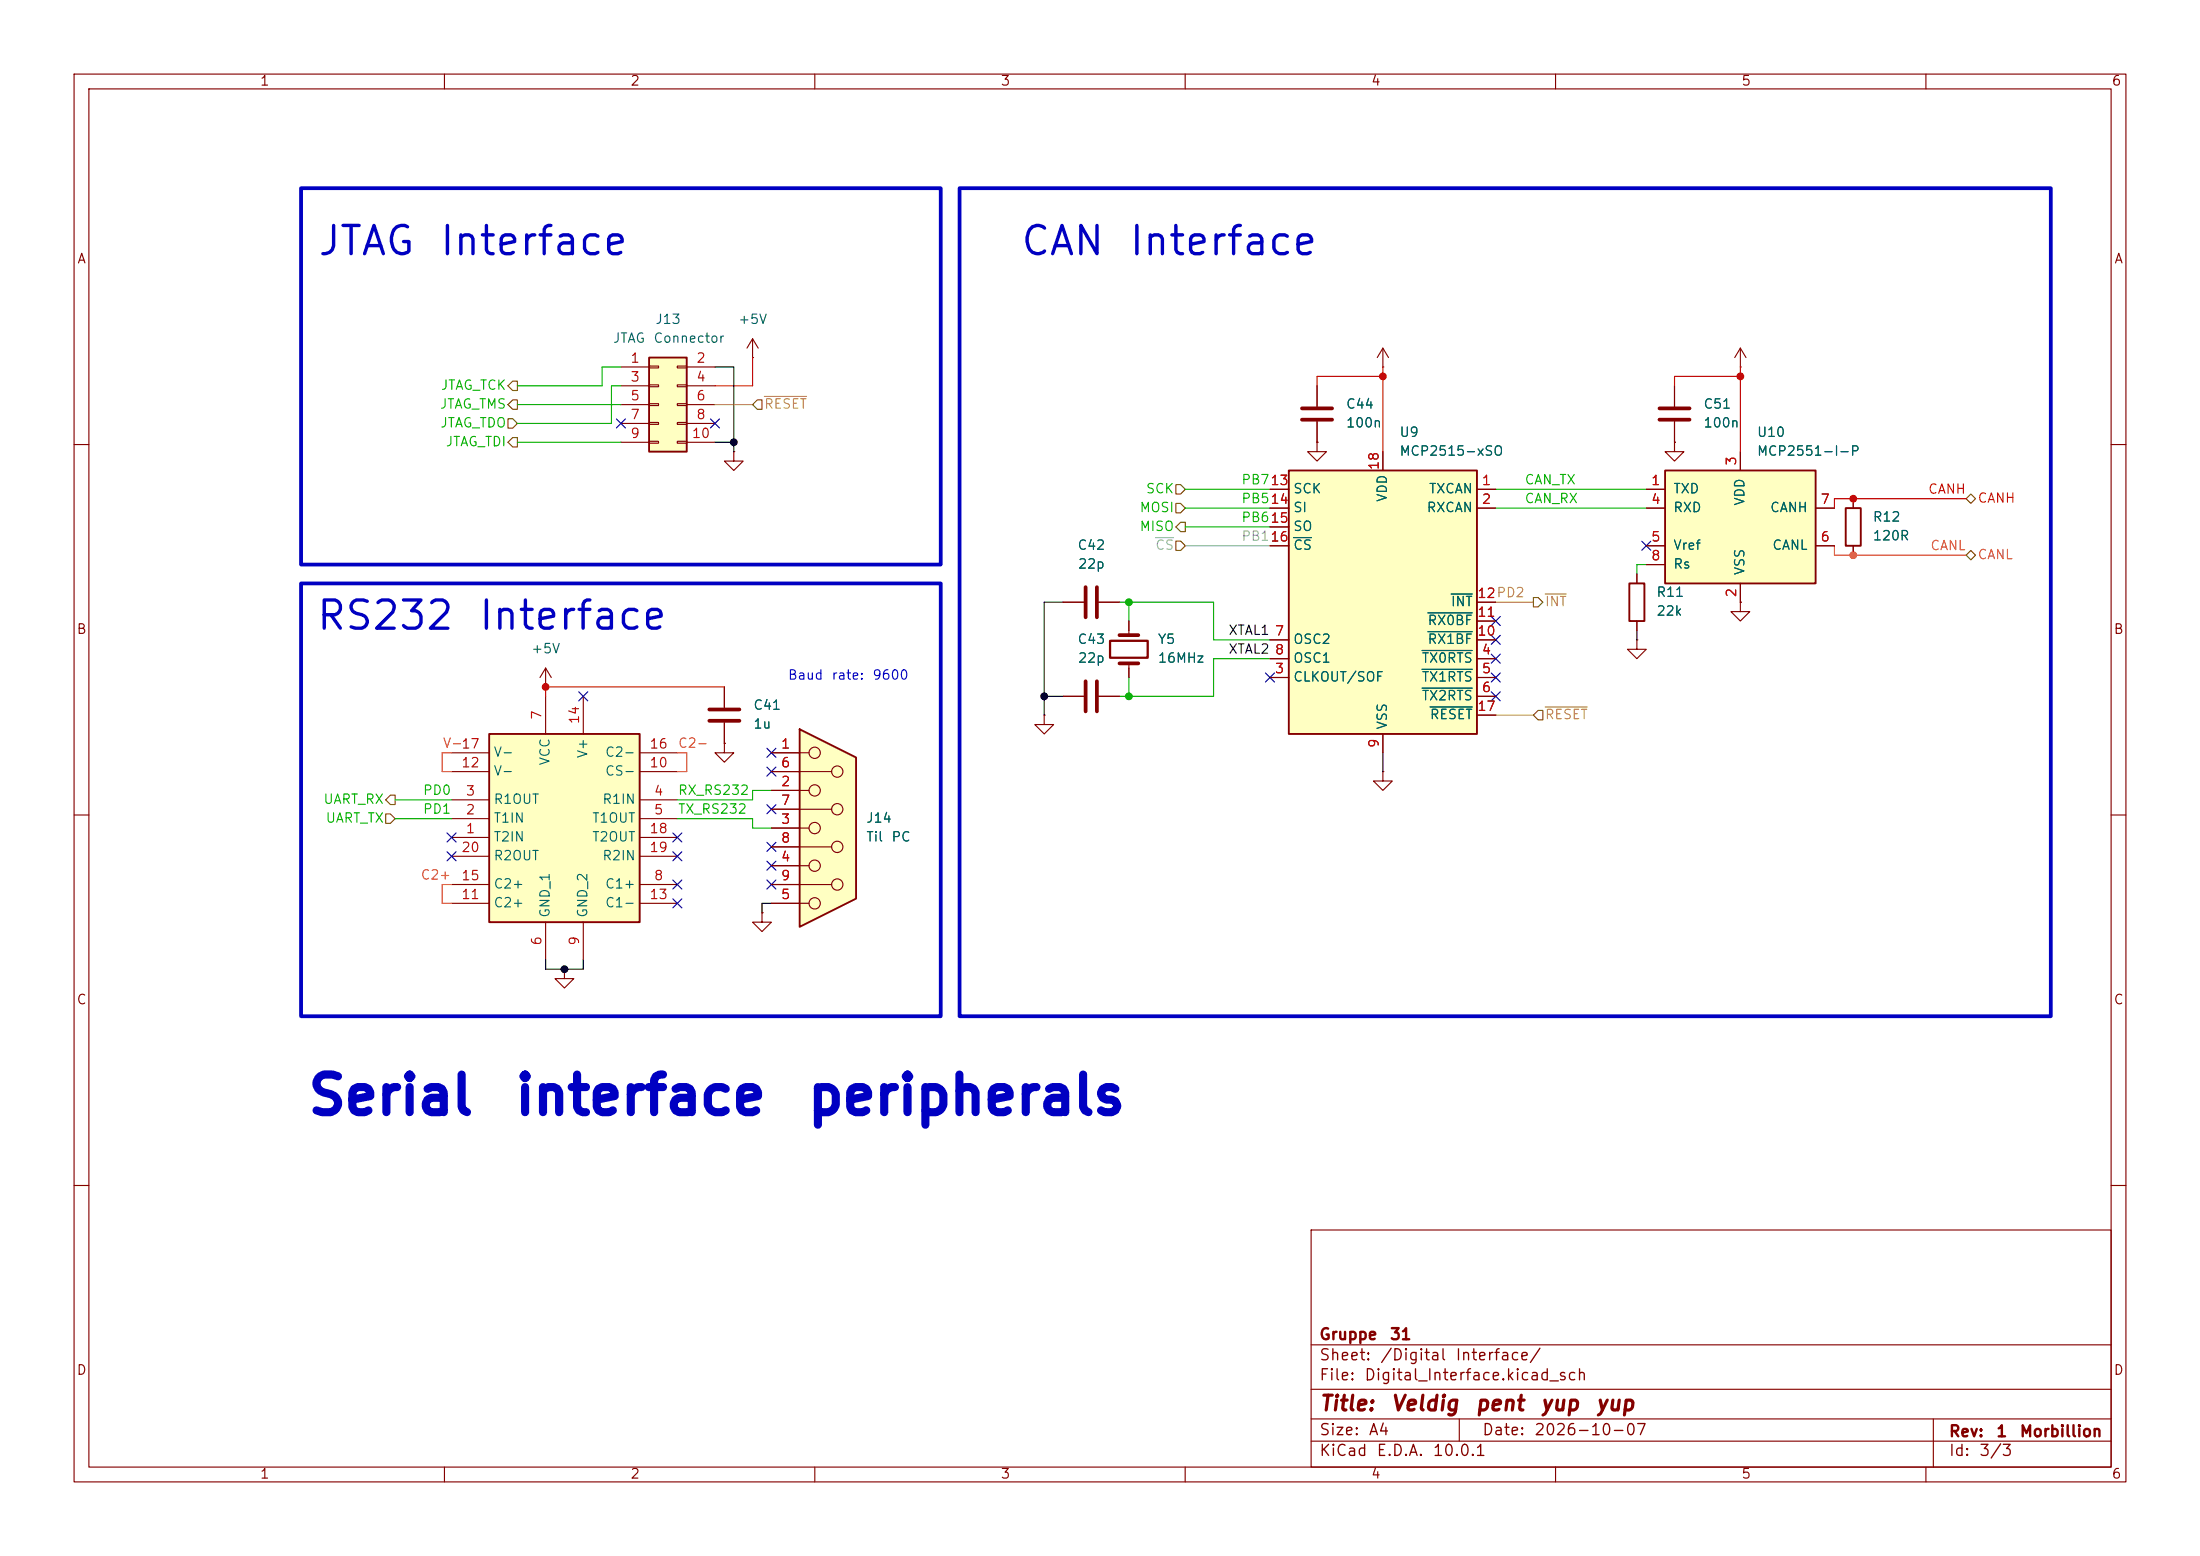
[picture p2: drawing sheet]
<svg xmlns="http://www.w3.org/2000/svg" width="297mm" height="210mm" viewBox="0 0 297 210" stroke-linecap="round" stroke-linejoin="round" font-family="sans-serif">
<g fill="none" stroke="#840000" stroke-width=".15">
<path d="M10 10h277v190h-277zM12 12h273v186h-273zM60 10v2M110 10v2M160 10v2M210 10v2M260 10v2M101.6 48.3h.1M101.6 45.7l-.8 1.3M101.6 45.7l.8 1.3M101.6 45.7v2.6M226.1 52.1v2.8"/>
<path d="M226.1 56.9v2.8M10 60h2M221 77.5v1.2M250.2 67.3v1.3M250.2 73.7v1.2M285 60h2M97.8 92.7v2.8M97.8 97.5v2.8M143.5 94h2.8M148.3 94h2.8M221 86.4v1.2h1.2l-1.2 1.3-1.3-1.3h1.3M221 86.4h.1"/>
<path d="M221 83.8v1.3M10 110h2M97.8 100.3v1.3h1.3l-1.3 1.3-1.3-1.3h1.3M97.8 100.3h.1M285 110h2M76.2 130.8v1.3h1.3l-1.3 1.3-1.3-1.3h1.3M76.2 130.8h.1M102.9 123.2v1.3h1.2l-1.2 1.2-1.3-1.2h1.3M102.9 123.2h.1M10 160h2M177 166h108v32h-108zM285 160h2"/>
<path d="M60 198v2M110 198v2M160 198v2M177 194.5h108M177 191.5h108M177 187.5h108M177 181.5h108M197 191.5v3M210 198v2M260 198v2M261 191.5v6.5"/>
</g>
<path d="M224 55.1h4.1M224 56.6h4.1M95.8 97.3h4M95.8 95.8h4M146.6 91.9v4.1M148.1 91.9v4.1" fill="none" stroke="#840000" stroke-width=".51"/>
<path d="M220 78.7h2v5.1h-2zM249.2 68.6h2v5.1h-2z" fill="none" stroke="#840000" stroke-width=".25"/>
<path d="M87.6 48.3h5.1v12.7h-5.1z" fill="#ffffc2"/>
<path d="M87.6 48.3h5.1v12.7h-5.1z" fill="none" stroke="#840000" stroke-width=".25"/>
<g fill="none" stroke="#840000" stroke-width=".15">
<path d="M83.8 49.5h3.8M83.8 52.1h3.8M83.8 54.6h3.8M83.8 57.2h3.8M83.8 59.7h3.8M87.6 49.4h1.3v.3h-1.3zM87.6 51.9h1.3v.3h-1.3zM87.6 54.5h1.3v.2h-1.3zM87.6 57h1.3v.3h-1.3zM87.6 59.6h1.3v.2h-1.3zM91.4 49.4h1.3v.3h-1.3zM91.4 51.9h1.3v.3h-1.3z"/>
<path d="M91.4 54.5h1.3v.2h-1.3zM91.4 57h1.3v.3h-1.3zM91.4 59.6h1.3v.2h-1.3zM92.7 49.5h3.8M92.7 52.1h3.8M92.7 54.6h3.8M92.7 57.2h3.8M92.7 59.7h3.8M177.8 59.7v1.3h1.3l-1.3 1.2-1.3-1.2h1.3M177.8 59.7h.1M73.7 92.7h.1M73.7 90.2l-.8 1.2"/>
<path d="M73.7 90.2l.7 1.2M73.7 90.2v2.5M143.5 81.3h2.8M148.3 81.3h2.8M152.4 83.8v1.9M152.4 89.5v1.9M186.7 104.1v1.3h1.3l-1.3 1.3-1.3-1.3h1.3M186.7 104.1h.1"/>
</g>
<path d="M146.6 79.2v4.1M148.1 79.2v4.1M151.1 85.7h2.6M151.1 89.5h2.6" fill="none" stroke="#840000" stroke-width=".51"/>
<path d="M149.9 86.5h5v2.3h-5z" fill="none" stroke="#840000" stroke-width=".3"/>
<path d="M66 99.1h20.4v25.4h-20.4z" fill="#ffffc2"/>
<path d="M66 99.1h20.4v25.4h-20.4z" fill="none" stroke="#840000" stroke-width=".25"/>
<g fill="none" stroke="#840000" stroke-width=".15">
<path d="M177.8 52.1v2.8M177.8 56.9v2.8M99.1 61v1.2h1.2l-1.2 1.3-1.3-1.3h1.3M99.1 61h.1M73.7 94v5.1M78.7 94v5.1M61 113h5M61 110.5h5M61 108h5M61 119.4h5M61 104.1h5M61 101.6h5"/>
<path d="M61 115.6h5M86.4 113h5M86.4 110.5h5M86.4 108h5M86.4 119.4h5M86.4 104.1h5M86.4 101.6h5M86.4 115.6h5M61 121.9h5M73.7 124.5v5M78.7 124.5v5M86.4 121.9h5"/>
</g>
<path d="M175.8 55.1h4M175.8 56.6h4" fill="none" stroke="#840000" stroke-width=".51"/>
<path d="M174 63.5h25.4v35.6h-25.4z" fill="#ffffc2"/>
<path d="M174 63.5h25.4v35.6h-25.4z" fill="none" stroke="#840000" stroke-width=".25"/>
<g fill="none" stroke="#840000" stroke-width=".15">
<path d="M171.4 66h2.6M171.4 68.6h2.6M171.4 71.1h2.6M171.4 73.7h2.6M186.7 61v2.5M199.4 66h2.5M199.4 68.6h2.5M141 96.5v1.3h1.2l-1.2 1.3-1.3-1.3h1.3M141 96.5h.1M171.4 91.4h2.6M171.4 88.9h2.6M171.4 86.4h2.6"/>
<path d="M186.7 99.1v2.5M199.4 91.4h2.5M199.4 88.9h2.5M199.4 94h2.5M199.4 86.4h2.5M199.4 83.8h2.5M199.4 81.3h2.5M199.4 96.5h2.5"/>
</g>
<path d="M174.6 72.6h2.5M192 87.8h6.8M192 90.3h6.8M192 92.9h6.8M192.8 85.3h6M192.8 82.7h6M193.1 95.4h5.7M195.9 80.2h2.9" fill="none" stroke="#006464" stroke-width=".15"/>
<path d="M107.9 98.4l7.7 3.8v19.1l-7.7 3.8z" fill="#ffffc2"/>
<path d="M107.9 98.4l7.7 3.8v19.1l-7.7 3.8z" fill="none" stroke="#840000" stroke-width=".25"/>
<g fill="none" stroke="#840000" stroke-width=".15">
<path d="M234.9 81.3v1.3h1.3l-1.3 1.2-1.2-1.2h1.2M234.9 81.3h.1M104.1 101.6h5.1M104.1 104.1h8.2M104.1 106.7h5.1M104.1 109.2h8.2M104.1 111.8h5.1M104.1 114.3h8.2M104.1 116.8h5.1M104.1 119.4h8.2M104.1 121.9h5.1"/>
<circle cx="110" cy="111.8" r=".76"/>
<circle cx="110" cy="101.6" r=".76"/>
<circle cx="110" cy="116.8" r=".76"/>
<circle cx="110" cy="106.7" r=".76"/>
<circle cx="113" cy="109.2" r=".76"/>
<circle cx="113" cy="119.4" r=".76"/>
<circle cx="113" cy="114.3" r=".76"/>
<circle cx="113" cy="104.1" r=".76"/>
<circle cx="110" cy="121.9" r=".76"/>
</g>
<path d="M224.8 63.5h20.3v15.2h-20.3z" fill="#ffffc2"/>
<path d="M224.8 63.5h20.3v15.2h-20.3z" fill="none" stroke="#840000" stroke-width=".25"/>
<g fill="none" stroke="#840000" stroke-width=".15">
<path d="M177.8 59.7h.1M177.8 52.1v2.8M177.8 56.9v2.8M186.7 49.5h.1M186.7 47l-.8 1.3M186.7 47l.8 1.3M186.7 47v2.5M226.1 59.7v1.3h1.2l-1.2 1.2-1.3-1.2h1.3M226.1 59.7h.1M226.1 52.1v2.8M226.1 56.9v2.8M234.9 49.5h.1"/>
<path d="M234.9 47v2.5M234.9 47l-.7 1.3M234.9 47l.8 1.3M171.4 66h2.6M171.4 68.6h2.6M171.4 73.7h2.6M171.4 71.1h2.6M186.7 61v2.5M199.4 66h2.5M199.4 68.6h2.5M221 77.5v1.2M222.2 66h2.6"/>
<path d="M222.2 68.6h2.6M222.2 73.7h2.6M222.2 76.2h2.6M234.9 61v2.5M234.9 78.7v2.6M245.1 68.6h2.5M245.1 73.7h2.5M250.2 67.3v1.3M250.2 73.7v1.2M97.8 92.7v2.8M97.8 97.5v2.8M143.5 94h2.8"/>
<path d="M143.5 81.3h2.8M148.3 94h2.8M148.3 81.3h2.8M152.4 83.8v1.3M152.4 90.2v1.2M171.4 91.4h2.6M171.4 88.9h2.6M171.4 86.4h2.6M186.7 99.1v2.5M199.4 91.4h2.5M199.4 88.9h2.5M199.4 94h2.5"/>
<path d="M199.4 86.4h2.5M199.4 83.8h2.5M199.4 81.3h2.5M199.4 96.5h2.5M221 83.8v1.3M234.9 81.3h.1M97.8 100.3h.1M104.1 101.6h3.8M104.1 106.7h3.8M104.1 111.8h3.8M104.1 116.8h3.8M104.1 104.1h3.8"/>
<path d="M104.1 109.2h3.8M104.1 114.3h3.8M104.1 119.4h3.8M102.9 123.2h.1M104.1 121.9h3.8"/>
</g>
<g fill="none" stroke="#725600" stroke-width=".15">
<path d="M68.6 56.5h.6l.6 .7-.6 .6h-.6zM69.2 51.4h.6v1.3h-.6l-.6-.6zM69.2 54h.6v1.2h-.6l-.6-.6zM69.2 59.1h.6v1.2h-.6l-.6-.6zM102.2 54h.7v1.2h-.7l-.6-.6zM158.7 67.9h.7l.6 .7-.6 .6h-.7zM158.7 65.4h.7l.6 .6-.6 .7h-.7zM158.7 73h.7l.6 .7-.6 .6h-.7zM159.4 70.5h.6v1.3h-.6l-.7-.7zM265.4 67.3l.7-.6 .6 .6-.6 .6zM265.4 74.9l.7-.6 .6 .6-.6 .7zM207 96.5l.6-.6h.7v1.3h-.7z"/>
<path d="M207 80.6h.6l.7 .7-.7 .6h-.6zM52.1 109.9h.6l.6 .6-.6 .6h-.6zM52.7 107.3h.6v1.3h-.6l-.6-.6z"/>
</g>
<path d="M96.5 54.6h5.1M103.2 53.5h5.7M201.9 81.3h5.1M201.9 96.5h5.1M208.6 95.4h5.7M208.6 80.2h2.8" fill="none" stroke="#c3c300" stroke-width=".15"/>
<path d="M156 72.6h2.4M160 73.7h11.4" fill="none" stroke="#9a9a9a" stroke-width=".15"/>
<path d="M96.5 49.5h2.6v11.5M96.5 59.7h2.6M141 94h2.5M143.5 81.3h-2.5v15.2M221 85.1v1.3M186.7 101.6v2.5M73.7 129.5v1.3h5v-1.3M104.1 121.9h-1.2v1.3" fill="none" stroke="#000" stroke-width=".15"/>
<g fill="none" stroke="#00b200" stroke-width=".15">
<path d="M69.8 54.6h14M69.8 59.7h14M83.8 52.1h-1.3v5.1h-12.7M83.8 49.5h-2.5v2.6h-11.5M160 66h11.4M160 68.6h11.4M160 71.1h11.4M201.9 66h20.3M201.9 68.6h20.3M53.3 108h7.7M53.3 110.5h7.7M91.4 110.5h10.2v1.3h2.5"/>
<path d="M104.1 106.7h-2.5v1.3h-10.2"/>
</g>
<path d="M247.6 73.7v1.2h17.8M61 101.6h-1.3v2.5h1.3M61 119.4h-1.3v2.5h1.3M91.4 101.6h1.3v2.5h-1.3" fill="none" stroke="#ff5700" stroke-width=".15"/>
<path d="M101.6 48.3v3.8h-5.1M186.7 50.8h-8.9v1.3M186.7 49.5v11.5M234.9 50.8h-8.8v1.3M234.9 49.5v11.5M265.4 67.3h-17.8v1.3M97.8 92.7h-24.1v1.3" fill="none" stroke="#f00" stroke-width=".15"/>
<path d="M222.2 76.2h-1.2v1.3M151.1 81.3h12.7v5.1h7.6M152.4 81.3v2.5M152.4 91.4v2.6M171.4 88.9h-7.6v5.1h-12.7" fill="none" stroke="#009600" stroke-width=".15"/>
<g fill="none" stroke="#000084" stroke-width=".15">
<path d="M83.2 56.5l1.2 1.3M84.4 56.5l-1.2 1.3M95.9 56.5l1.2 1.3M97.1 56.5l-1.2 1.3M221.6 73.1l1.3 1.2M222.9 73.1l-1.3 1.2M78.1 93.4l1.2 1.2M79.3 93.4l-1.2 1.2M170.8 90.8l1.3 1.2M172.1 90.8l-1.3 1.2M201.3 90.8l1.2 1.2M201.3 83.2l1.2 1.2"/>
<path d="M201.3 88.3l1.2 1.2M201.3 85.8l1.2 1.2M201.3 93.4l1.2 1.2M202.5 90.8l-1.2 1.2M202.5 83.2l-1.2 1.2M202.5 88.3l-1.2 1.2M202.5 85.8l-1.2 1.2M202.5 93.4l-1.2 1.2M60.4 112.4l1.2 1.2M60.4 115l1.2 1.2M61.6 112.4l-1.2 1.2M61.6 115l-1.2 1.2"/>
<path d="M90.8 115l1.2 1.2M90.8 112.4l1.2 1.2M90.8 118.8l1.2 1.2M92 115l-1.2 1.2M92 112.4l-1.2 1.2M92 118.8l-1.2 1.2M103.5 113.7l1.2 1.2M103.5 118.8l1.2 1.2M103.5 108.6l1.2 1.2M103.5 103.5l1.2 1.2M103.5 116.2l1.2 1.2M103.5 101l1.2 1.2"/>
<path d="M104.7 108.6l-1.2 1.2M104.7 113.7l-1.2 1.2M104.7 118.8l-1.2 1.2M104.7 103.5l-1.2 1.2M104.7 116.2l-1.2 1.2M104.7 101l-1.2 1.2M90.8 121.3l1.2 1.2M92 121.3l-1.2 1.2"/>
</g>
<path d="M40.6 25.4h86.4v50.8h-86.4zM129.5 25.4h147.4v111.8h-147.4zM40.6 78.7h86.4v58.5h-86.4z" fill="none" stroke="#0000c2" stroke-width=".51"/>
<path d="M174.6 72.6h2.5M192 87.8h6.8M192 90.3h6.8M192 92.9h6.8M192.8 85.3h6M192.8 82.7h6M193.1 95.4h5.7M195.9 80.2h2.9" fill="none" stroke="#006464" stroke-width=".15"/>
<g fill="#f00" stroke="#f00" stroke-width=".14">
<circle cx="186.7" cy="50.8" r=".46"/>
<circle cx="73.7" cy="92.7" r=".46"/>
<circle cx="250.2" cy="67.3" r=".46"/>
<circle cx="234.9" cy="50.8" r=".46"/>
</g>
<g fill="#000" stroke="#000" stroke-width=".14">
<circle cx="99.1" cy="59.7" r=".46"/>
<circle cx="141" cy="94" r=".46"/>
<circle cx="76.2" cy="130.8" r=".46"/>
</g>
<circle cx="250.2" cy="74.9" r=".46" fill="#ff5700" stroke="#ff5700" stroke-width=".14"/>
<g fill="#009600" stroke="#009600" stroke-width=".14">
<circle cx="152.4" cy="81.3" r=".46"/>
<circle cx="152.4" cy="94" r=".46"/>
</g>
<g font-size="5.1" fill="#0000c2">
<text x="41.3" y="151.6">Serial</text>
<text x="69.2" y="151.6">interface</text>
<text x="108.7" y="151.6">peripherals</text>
</g>
<g font-size="3.8" fill="#0000c2">
<text x="42.7" y="35.4">JTAG</text>
<text x="59.1" y="35.4">Interface</text>
<text x="137.6" y="35.4">CAN</text>
<text x="152.2" y="35.4">Interface</text>
<text x="42.5" y="85.9">RS232</text>
<text x="64.4" y="85.9">Interface</text>
</g>
<g font-size="2" fill="#840000">
<text x="178" y="190.9">Title:</text>
<text x="187.7" y="190.9">Veldig</text>
<text x="199" y="190.9">pent</text>
<text x="207.8" y="190.9">yup</text>
<text x="215.3" y="190.9">yup</text>
</g>
<g font-size="1.5" fill="#840000">
<text x="178" y="184">Sheet:</text>
<text x="178" y="181.2">Gruppe</text>
<text x="186.2" y="184">/Digital</text>
<text x="187.5" y="181.2">31</text>
<text x="196.4" y="184">Interface/</text>
<text x="178" y="186.7">File:</text>
<text x="184.1" y="186.7">Digital_Interface.kicad_sch</text>
<text x="178" y="196.9">KiCad</text>
<text x="178" y="194.1">Size:</text>
<text x="184.7" y="194.1">A4</text>
<text x="185.7" y="196.9">E.D.A.</text>
<text x="193.3" y="196.9">10.0.1</text>
<text x="200" y="194.1">Date:</text>
<text x="207" y="194.1">2026-10-07</text>
<text x="263" y="194.3">Rev:</text>
<text x="263" y="196.9">Id:</text>
<text x="267.1" y="196.9">3/3</text>
<text x="269.4" y="194.3">1</text>
<text x="272.6" y="194.3">Morbillion</text>
</g>
<g font-size="1.3" fill="#840000">
<text x="35" y="11.9">1</text>
<text x="85" y="11.9">2</text>
<text x="135" y="11.9">3</text>
<text x="185" y="11.9">4</text>
<text x="235" y="11.9">5</text>
<text x="285" y="11.9">6</text>
<text x="10.3" y="35.9">A</text>
<text x="285.3" y="35.9">A</text>
<text x="10.3" y="85.9">B</text>
<text x="285.3" y="85.9">B</text>
<text x="10.3" y="135.9">C</text>
<text x="285.3" y="135.9">C</text>
<text x="10.3" y="185.9">D</text>
<text x="285.3" y="185.9">D</text>
<text x="35" y="199.9">1</text>
<text x="85" y="199.9">2</text>
<text x="135" y="199.9">3</text>
<text x="185" y="199.9">4</text>
<text x="235" y="199.9">5</text>
<text x="285" y="199.9">6</text>
</g>
<g font-size="1.3" fill="#006464">
<text x="82.7" y="46.6">JTAG</text>
<text x="88.1" y="46.6">Connector</text>
<text x="88.4" y="44">J13</text>
<text x="99.6" y="44">+5V</text>
<text x="181.6" y="58">100n</text>
<text x="181.6" y="55.5">C44</text>
<text x="188.8" y="59.3">U9</text>
<text x="229.9" y="58">100n</text>
<text x="229.9" y="55.5">C51</text>
<text x="237.1" y="59.3">U10</text>
<text x="188.8" y="61.8">MCP2515-xSO</text>
<text x="237.1" y="61.8">MCP2551-I-P</text>
<text x="174.5" y="66.9">SCK</text>
<text x="174.5" y="69.4">SI</text>
<text x="174.5" y="72">SO</text>
<text x="187.6" y="67.8" transform="rotate(-90 187.6 67.8)">VDD</text>
<text x="192.5" y="69.4">RXCAN</text>
<text x="192.8" y="66.9">TXCAN</text>
<text x="225.8" y="66.9">TXD</text>
<text x="225.8" y="69.4">RXD</text>
<text x="235.8" y="68.3" transform="rotate(-90 235.8 68.3)">VDD</text>
<text x="238.9" y="69.4">CANH</text>
<text x="252.7" y="70.7">R12</text>
<text x="145.4" y="74.5">C42</text>
<text x="145.4" y="77.1">22p</text>
<text x="174.5" y="74.5">CS</text>
<text x="225.8" y="74.5">Vref</text>
<text x="225.8" y="77.1">Rs</text>
<text x="235.8" y="77.7" transform="rotate(-90 235.8 77.7)">VSS</text>
<text x="239.2" y="74.5">CANL</text>
<text x="252.7" y="73.3">120R</text>
<text x="195.8" y="82.1">INT</text>
<text x="223.5" y="83.4">22k</text>
<text x="223.5" y="80.9">R11</text>
<text x="71.6" y="88.5">+5V</text>
<text x="145.4" y="87.2">C43</text>
<text x="145.4" y="89.8">22p</text>
<text x="156.2" y="87.2">Y5</text>
<text x="156.2" y="89.8">16MHz</text>
<text x="174.5" y="87.2">OSC2</text>
<text x="174.5" y="89.8">OSC1</text>
<text x="191.8" y="89.8">TX0RTS</text>
<text x="192.6" y="87.2">RX1BF</text>
<text x="192.6" y="84.7">RX0BF</text>
<text x="174.5" y="92.3">CLKOUT/SOF</text>
<text x="191.8" y="92.3">TX1RTS</text>
<text x="191.8" y="94.8">TX2RTS</text>
<text x="101.6" y="98.7">1u</text>
<text x="101.6" y="96.1">C41</text>
<text x="187.6" y="98.6" transform="rotate(-90 187.6 98.6)">VSS</text>
<text x="192.9" y="97.4">RESET</text>
<text x="66.5" y="105">V-</text>
<text x="66.5" y="102.5">V-</text>
<text x="74.5" y="103.4" transform="rotate(-90 74.5 103.4)">VCC</text>
<text x="79.6" y="102.4" transform="rotate(-90 79.6 102.4)">V+</text>
<text x="81.6" y="105">CS-</text>
<text x="81.6" y="102.5">C2-</text>
<text x="66.5" y="113.9">T2IN</text>
<text x="66.5" y="111.4">T1IN</text>
<text x="66.5" y="108.8">R1OUT</text>
<text x="79.8" y="111.4">T1OUT</text>
<text x="79.8" y="113.9">T2OUT</text>
<text x="81.2" y="108.8">R1IN</text>
<text x="116.8" y="111.4">J14</text>
<text x="116.8" y="113.9">Til</text>
<text x="120.3" y="113.9">PC</text>
<text x="66.5" y="116.4">R2OUT</text>
<text x="81.2" y="116.4">R2IN</text>
<text x="66.5" y="122.8">C2+</text>
<text x="66.5" y="120.2">C2+</text>
<text x="74.5" y="124" transform="rotate(-90 74.5 124)">GND_1</text>
<text x="79.6" y="124" transform="rotate(-90 79.6 124)">GND_2</text>
<text x="81.6" y="120.2">C1+</text>
<text x="81.6" y="122.8">C1-</text>
</g>
<g font-size="1.3" fill="#00b200">
<text x="59.4" y="52.9">JTAG_TCK</text>
<text x="59.3" y="55.5">JTAG_TMS</text>
<text x="59.4" y="58">JTAG_TDO</text>
<text x="60.1" y="60.6">JTAG_TDI</text>
<text x="167.5" y="65.7">PB713</text>
<text x="205.7" y="65.7">CAN_TX</text>
<text x="153.8" y="72">MISO</text>
<text x="153.8" y="69.4">MOSI</text>
<text x="154.6" y="66.9">SCK</text>
<text x="167.5" y="70.8">PB615</text>
<text x="167.5" y="68.2">PB514</text>
<text x="205.7" y="68.2">CAN_RX</text>
<text x="57" y="107.6">PD0</text>
<text x="91.4" y="107.6">RX_RS232</text>
<text x="43.6" y="108.8">UART_RX</text>
<text x="43.9" y="111.4">UART_TX</text>
<text x="57" y="110.1">PD1</text>
<text x="91.4" y="110.1">TX_RS232</text>
</g>
<g font-size="1.3" fill="#a90000">
<text x="85" y="49.3">1</text>
<text x="85" y="51.8">3</text>
<text x="93.9" y="49.3">2</text>
<text x="93.9" y="51.8">4</text>
<text x="85" y="54.4">5</text>
<text x="85" y="56.9">7</text>
<text x="85" y="59.4">9</text>
<text x="93.3" y="59.4">10</text>
<text x="93.9" y="54.4">6</text>
<text x="93.9" y="56.9">8</text>
<text x="171.4" y="65.8">13</text>
<text x="186.4" y="63.5" transform="rotate(-90 186.4 63.5)">18</text>
<text x="200" y="65.8">1</text>
<text x="222.8" y="65.8">1</text>
<text x="234.7" y="62.9" transform="rotate(-90 234.7 62.9)">3</text>
<text x="171.4" y="68.3">14</text>
<text x="171.4" y="70.9">15</text>
<text x="200" y="68.3">2</text>
<text x="222.8" y="68.3">4</text>
<text x="245.7" y="68.3">7</text>
<text x="171.4" y="73.4">16</text>
<text x="222.8" y="73.4">5</text>
<text x="222.8" y="75.9">8</text>
<text x="245.7" y="73.4">6</text>
<text x="199.3" y="83.6">11</text>
<text x="199.3" y="81">12PD2</text>
<text x="199.3" y="81">12</text>
<text x="234.7" y="80.7" transform="rotate(-90 234.7 80.7)">2</text>
<text x="172" y="86.1">7</text>
<text x="172" y="88.6">8</text>
<text x="199.3" y="86.1">10</text>
<text x="200" y="88.6">4</text>
<text x="172" y="91.2">3</text>
<text x="200" y="91.2">5</text>
<text x="200" y="93.7">6</text>
<text x="73.4" y="97.2" transform="rotate(-90 73.4 97.2)">7</text>
<text x="78.5" y="97.8" transform="rotate(-90 78.5 97.8)">14</text>
<text x="87.6" y="101.3">16</text>
<text x="105.3" y="101.3">1</text>
<text x="186.4" y="101" transform="rotate(-90 186.4 101)">9</text>
<text x="199.3" y="96.3">17</text>
<text x="62.2" y="103.9">12</text>
<text x="62.8" y="107.7">3</text>
<text x="87.6" y="103.9">10</text>
<text x="88.2" y="107.7">4</text>
<text x="105.3" y="106.4">2</text>
<text x="105.3" y="103.9">6</text>
<text x="62.8" y="112.8">1</text>
<text x="62.8" y="110.2">2</text>
<text x="87.6" y="112.8">18</text>
<text x="88.2" y="110.2">5</text>
<text x="105.3" y="111.5">3</text>
<text x="105.3" y="109">7</text>
<text x="62.2" y="119.1">15</text>
<text x="62.2" y="115.3">20</text>
<text x="87.6" y="115.3">19</text>
<text x="88.2" y="119.1">8</text>
<text x="105.3" y="116.6">4</text>
<text x="105.3" y="114">8</text>
<text x="105.3" y="119.1">9</text>
<text x="62.2" y="121.7">11</text>
<text x="87.6" y="121.7">13</text>
<text x="105.3" y="121.7">5</text>
<text x="73.4" y="127.7" transform="rotate(-90 73.4 127.7)">6</text>
<text x="78.5" y="127.7" transform="rotate(-90 78.5 127.7)">9</text>
</g>
<g font-size="1.3" fill="#c3c300">
<text x="103.1" y="55.5">RESET</text>
<text x="208.5" y="82.1">INT</text>
<text x="208.5" y="97.4">RESET</text>
</g>
<g font-size="1.3" fill="#f00">
<text x="260.2" y="67">CANH</text>
<text x="266.9" y="68.2">CANH</text>
</g>
<g font-size="1.3" fill="#9a9a9a">
<text x="155.9" y="74.5">CS</text>
<text x="167.5" y="73.3">PB116</text>
</g>
<g font-size="1.3" fill="#ff5700">
<text x="260.5" y="74.6">CANL</text>
<text x="266.9" y="75.8">CANL</text>
<text x="59.7" y="101.3">V-17</text>
<text x="91.4" y="101.3">C2-</text>
<text x="56.7" y="119">C2+</text>
</g>
<g font-size="1.3" fill="#0f0f0f">
<text x="165.7" y="88.6">XTAL2</text>
<text x="165.7" y="86">XTAL1</text>
</g>
<g font-size="1.3" fill="#0000c2">
<text x="106.3" y="92.1">Baud</text>
<text x="112.2" y="92.1">rate:</text>
<text x="117.7" y="92.1">9600</text>
</g>
</svg>
